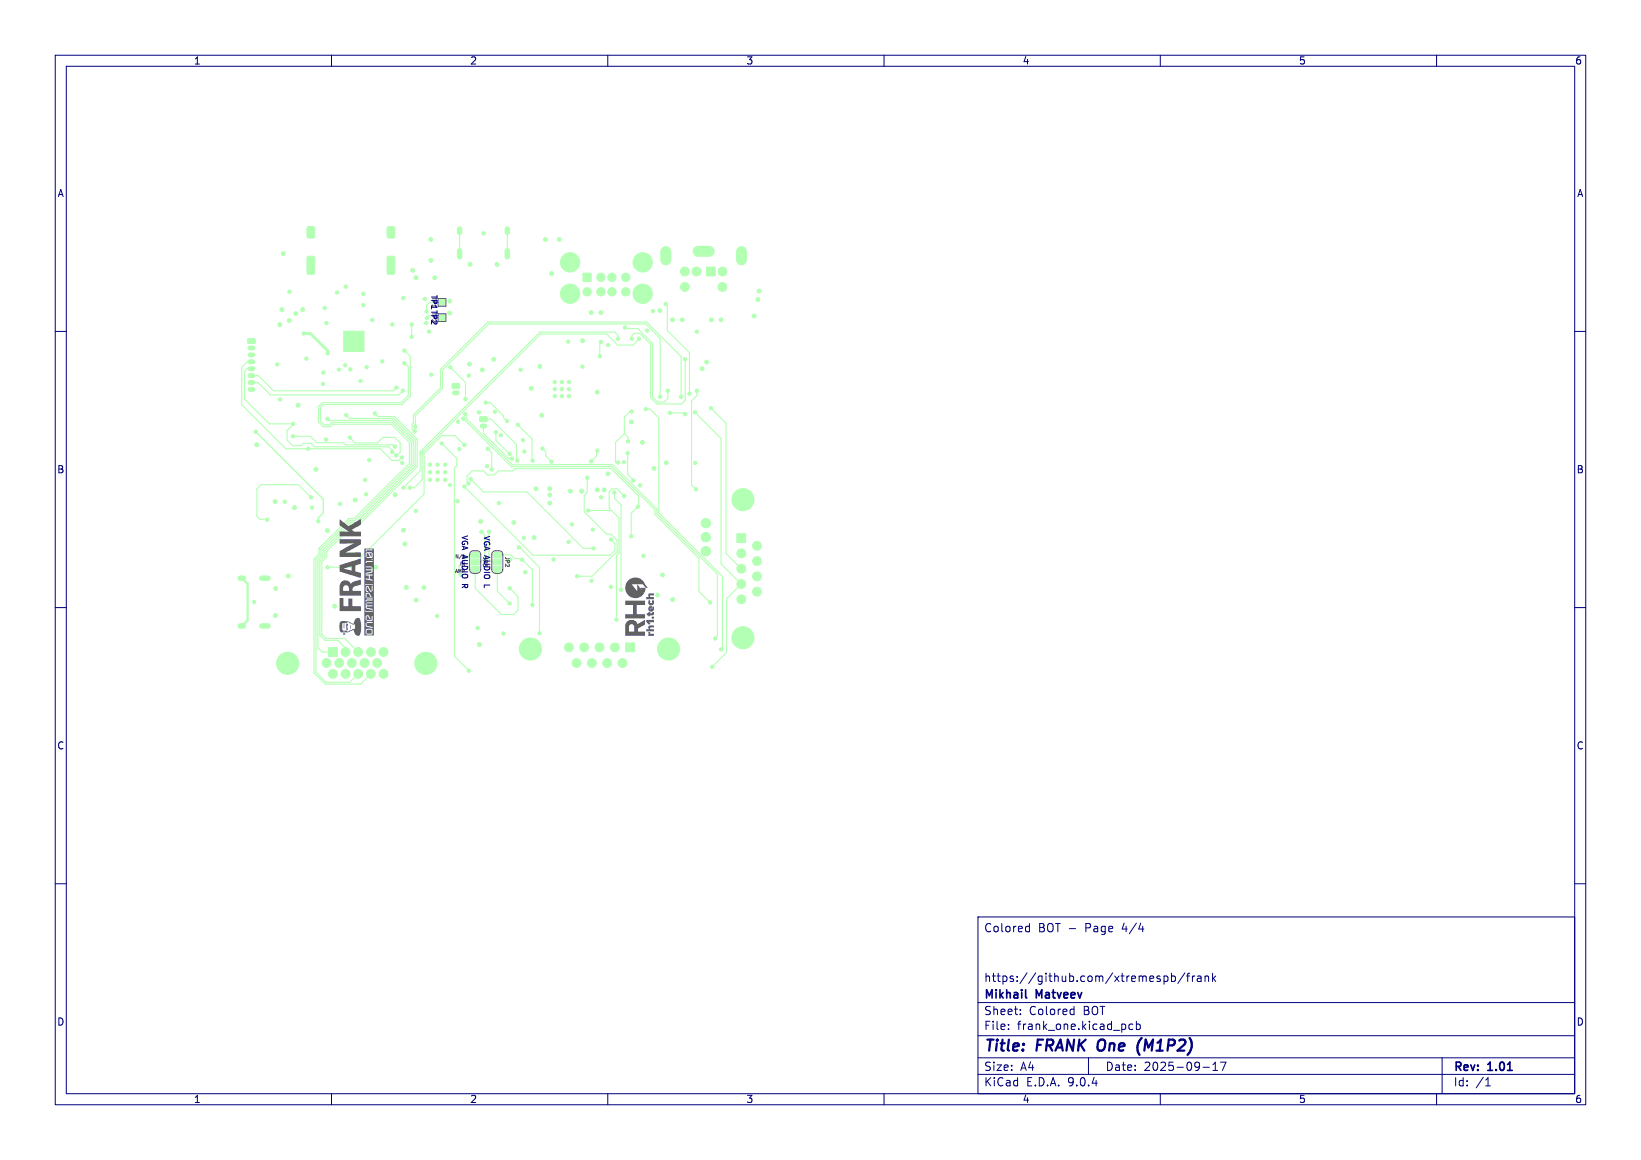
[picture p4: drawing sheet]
<svg xmlns="http://www.w3.org/2000/svg" width="297mm" height="210mm" viewBox="0 0 297 210" stroke-linecap="round" stroke-linejoin="round" font-family="sans-serif">
<g fill="#b3ffb3" stroke="#b3ffb3" stroke-width=".18">
<path d="M105.5 49.5h1.5v1.5h-1.5z"/>
<path d="M62.2 60h3.7v3.6h-3.7z"/>
<path d="M86.9 75.5l1.2-.1 .1 .3v.5l-.2 .1h-1.1l-.1-.2z"/>
<path d="M133.4 96.6h1.6v1.6h-1.6z"/>
<path d="M113.2 116.4h1.6v1.6h-1.6z"/>
<path d="M44.9 61.4l1.2-.1 .1 .2v.6l-.2 .1h-1.1l-.1-.2z"/>
<path d="M127.9 48.4h1.6v1.6h-1.6z"/>
<path d="M59.5 117.2h1.6v1.6h-1.6z"/>
<path d="M55.7 46.4h1l.2 .2 .1 2.7-.3 .4h-.9l-.2-.3v-2.7z"/>
<path d="M55.7 41.1l.9-.1 .3 .2 .1 1.6-.2 .3h-.9l-.3-.1v-1.6z"/>
<path d="M70.2 41.1l.9-.1 .3 .2 .1 1.6-.2 .3h-.9l-.3-.1v-1.6z"/>
<path d="M70.2 46.4h1l.2 .2 .1 2.7-.3 .4h-.9l-.2-.3v-2.7z"/>
<path d="M81.9 69.5l1.2-.1 .1 .3v.5l-.2 .1h-1.1l-.1-.2z"/>
<path d="M79.5 54.3h1v1h-1z"/>
<path d="M89.4 100.1l.4-.1 .8 .1 .1 .3 .1 .6h-1.5v-.6z"/>
<path d="M89.3 101.3h1.5v1h-1.5z"/>
<path d="M89.3 102.5h1.5l-.1 .7-.4 .3h-.7l-.3-.3z"/>
<path d="M79.5 57h1v1h-1z"/>
<path d="M85.4 100.1l.3-.1 .9 .1 .1 .3 .1 .6h-1.5z"/>
<path d="M85.3 101.3h1.5v1h-1.5z"/>
<path d="M85.3 102.5h1.5l-.1 .7-.4 .3h-.7l-.3-.3z"/>
<circle cx="100.4" cy="69.2" r=".3"/>
<circle cx="101.7" cy="69.2" r=".3"/>
<circle cx="103" cy="69.2" r=".3"/>
<circle cx="100.4" cy="70.4" r=".3"/>
<circle cx="101.7" cy="70.4" r=".3"/>
<circle cx="103" cy="70.4" r=".3"/>
<circle cx="100.4" cy="71.7" r=".3"/>
<circle cx="101.7" cy="71.7" r=".3"/>
<circle cx="103" cy="71.7" r=".3"/>
<circle cx="108.8" cy="50.2" r=".75"/>
<circle cx="110.8" cy="50.2" r=".75"/>
<circle cx="113.3" cy="50.2" r=".75"/>
<circle cx="106.3" cy="52.8" r=".75"/>
<circle cx="108.8" cy="52.8" r=".75"/>
<circle cx="110.8" cy="52.8" r=".75"/>
<circle cx="113.3" cy="52.8" r=".75"/>
<circle cx="103.2" cy="47.5" r="1.75"/>
<circle cx="116.3" cy="47.5" r="1.75"/>
<circle cx="103.2" cy="53.2" r="1.75"/>
<circle cx="116.3" cy="53.2" r="1.75"/>
<circle cx="62.5" cy="63.4" r=".25"/>
<circle cx="62.5" cy="62.3" r=".25"/>
<circle cx="62.5" cy="61.3" r=".25"/>
<circle cx="62.5" cy="60.2" r=".25"/>
<circle cx="63.5" cy="63.4" r=".25"/>
<circle cx="63.5" cy="62.3" r=".25"/>
<circle cx="63.5" cy="61.3" r=".25"/>
<circle cx="63.5" cy="60.2" r=".25"/>
<circle cx="64.6" cy="63.4" r=".25"/>
<circle cx="64.6" cy="62.3" r=".25"/>
<circle cx="64.6" cy="61.3" r=".25"/>
<circle cx="64.6" cy="60.2" r=".25"/>
<circle cx="65.6" cy="63.4" r=".25"/>
<circle cx="65.6" cy="62.3" r=".25"/>
<circle cx="65.6" cy="61.3" r=".25"/>
<circle cx="65.6" cy="60.2" r=".25"/>
<circle cx="134.2" cy="100.2" r=".8"/>
<circle cx="134.2" cy="103" r=".8"/>
<circle cx="134.2" cy="105.7" r=".8"/>
<circle cx="134.2" cy="108.5" r=".8"/>
<circle cx="137" cy="98.8" r=".8"/>
<circle cx="137" cy="101.6" r=".8"/>
<circle cx="134.5" cy="90.5" r="2"/>
<circle cx="137" cy="104.3" r=".8"/>
<circle cx="134.5" cy="115.5" r="2"/>
<circle cx="137" cy="107.1" r=".8"/>
<circle cx="77.8" cy="86.9" r=".3"/>
<circle cx="77.8" cy="85.5" r=".3"/>
<circle cx="77.8" cy="84.1" r=".3"/>
<circle cx="79.2" cy="86.9" r=".3"/>
<circle cx="79.2" cy="85.5" r=".3"/>
<circle cx="79.2" cy="84.1" r=".3"/>
<circle cx="80.6" cy="86.9" r=".3"/>
<circle cx="80.6" cy="85.5" r=".3"/>
<circle cx="80.6" cy="84.1" r=".3"/>
<circle cx="127.8" cy="94.7" r=".85"/>
<circle cx="127.8" cy="97.2" r=".85"/>
<circle cx="127.8" cy="99.8" r=".85"/>
<circle cx="111.3" cy="117.2" r=".8"/>
<circle cx="108.5" cy="117.2" r=".8"/>
<circle cx="105.7" cy="117.2" r=".8"/>
<circle cx="103" cy="117.2" r=".8"/>
<circle cx="112.7" cy="120" r=".8"/>
<circle cx="109.9" cy="120" r=".8"/>
<circle cx="121" cy="117.5" r="2"/>
<circle cx="107.1" cy="120" r=".8"/>
<circle cx="96" cy="117.5" r="2"/>
<circle cx="104.3" cy="120" r=".8"/>
<circle cx="126.1" cy="49.1" r=".8"/>
<circle cx="130.8" cy="49.1" r=".8"/>
<circle cx="124" cy="49.1" r=".8"/>
<circle cx="130.8" cy="51.9" r=".8"/>
<circle cx="124" cy="51.9" r=".8"/>
<circle cx="77.1" cy="120.1" r="2"/>
<circle cx="52.1" cy="120.1" r="2"/>
<circle cx="62.5" cy="118" r=".8"/>
<circle cx="64.8" cy="118" r=".8"/>
<circle cx="67.1" cy="118" r=".8"/>
<circle cx="69.4" cy="118" r=".8"/>
<circle cx="59.1" cy="120" r=".8"/>
<circle cx="61.4" cy="120" r=".8"/>
<circle cx="63.7" cy="120" r=".8"/>
<circle cx="66" cy="120" r=".8"/>
<circle cx="68.3" cy="120" r=".8"/>
<circle cx="60.3" cy="122" r=".8"/>
<circle cx="62.5" cy="122" r=".8"/>
<circle cx="64.8" cy="122" r=".8"/>
<circle cx="67.1" cy="122" r=".8"/>
<circle cx="69.4" cy="122" r=".8"/>
<circle cx="115.8" cy="87.9" r=".3"/>
<circle cx="61" cy="53" r=".3"/>
<circle cx="82.8" cy="90.7" r=".3"/>
<circle cx="65.7" cy="53.2" r=".3"/>
<circle cx="78.1" cy="67.8" r=".3"/>
<circle cx="90.6" cy="78.8" r=".3"/>
<circle cx="87.5" cy="42.2" r=".3"/>
<circle cx="110.6" cy="106.3" r=".3"/>
<circle cx="66.8" cy="83.3" r=".3"/>
<circle cx="88.2" cy="84.4" r=".3"/>
<circle cx="107.3" cy="95.9" r=".3"/>
<circle cx="125.8" cy="83.8" r=".3"/>
<circle cx="94.9" cy="81.7" r=".3"/>
<circle cx="94.2" cy="66.9" r=".3"/>
<circle cx="110.1" cy="62.5" r=".3"/>
<circle cx="56.5" cy="91.9" r=".3"/>
<circle cx="89.6" cy="74.6" r=".3"/>
<circle cx="77.1" cy="58.5" r=".3"/>
<circle cx="50.2" cy="66" r=".3"/>
<circle cx="46" cy="109" r=".3"/>
<circle cx="105.4" cy="66.4" r=".3"/>
<circle cx="116.5" cy="100.6" r=".3"/>
<circle cx="71" cy="58.7" r=".3"/>
<circle cx="95.1" cy="103.6" r=".3"/>
<circle cx="82.9" cy="76.3" r=".3"/>
<circle cx="112.9" cy="83.7" r=".3"/>
<circle cx="117.1" cy="59.9" r=".3"/>
<circle cx="73" cy="54" r=".3"/>
<circle cx="107" cy="105.1" r=".3"/>
<circle cx="86.7" cy="74.7" r=".3"/>
<circle cx="118.2" cy="56.3" r=".3"/>
<circle cx="126.1" cy="60" r=".3"/>
<circle cx="66.1" cy="86.9" r=".3"/>
<circle cx="94.6" cy="79.7" r=".3"/>
<circle cx="79.1" cy="111.5" r=".3"/>
<circle cx="77.6" cy="60" r=".3"/>
<circle cx="102.9" cy="98.1" r=".3"/>
<circle cx="66.3" cy="89.5" r=".3"/>
<circle cx="61.5" cy="91.2" r=".3"/>
<circle cx="84.8" cy="68" r=".3"/>
<circle cx="50.7" cy="72.3" r=".3"/>
<circle cx="76.9" cy="54.1" r=".3"/>
<circle cx="108.8" cy="90" r=".3"/>
<circle cx="92.4" cy="101.3" r=".3"/>
<circle cx="91.1" cy="114.7" r=".3"/>
<circle cx="59" cy="79.6" r=".3"/>
<circle cx="100.2" cy="101.3" r=".3"/>
<circle cx="51.5" cy="90.8" r=".3"/>
<circle cx="90.3" cy="91.1" r=".3"/>
<circle cx="86.4" cy="113.7" r=".3"/>
<circle cx="55.5" cy="64.9" r=".3"/>
<circle cx="103.5" cy="95" r=".3"/>
<circle cx="94.8" cy="97.4" r=".3"/>
<circle cx="102.8" cy="61.9" r=".3"/>
<circle cx="78" cy="47.1" r=".35"/>
<circle cx="89.4" cy="65" r=".35"/>
<circle cx="120.6" cy="83.8" r=".35"/>
<circle cx="108.7" cy="56.6" r=".35"/>
<circle cx="73.3" cy="98.5" r=".35"/>
<circle cx="59.2" cy="96.1" r=".35"/>
<circle cx="83.1" cy="81.3" r=".3"/>
<circle cx="49.8" cy="90.8" r=".35"/>
<circle cx="72.8" cy="83.8" r=".3"/>
<circle cx="93" cy="94.6" r=".35"/>
<circle cx="68" cy="102.7" r=".35"/>
<circle cx="71.5" cy="89.6" r=".35"/>
<circle cx="87" cy="94.4" r=".35"/>
<circle cx="107" cy="56.6" r=".35"/>
<circle cx="98.1" cy="75.2" r=".35"/>
<circle cx="78" cy="43.3" r=".35"/>
<circle cx="75.3" cy="92.5" r=".3"/>
<circle cx="73" cy="96" r=".35"/>
<circle cx="57.2" cy="85" r=".35"/>
<circle cx="97.7" cy="66.3" r=".35"/>
<circle cx="118.4" cy="84.8" r=".35"/>
<circle cx="96.7" cy="97.3" r=".35"/>
<circle cx="46.5" cy="80.5" r=".35"/>
<circle cx="96.1" cy="70.3" r=".35"/>
<circle cx="78.7" cy="50.3" r=".35"/>
<circle cx="108.1" cy="71" r=".35"/>
<circle cx="87.3" cy="67" r=".35"/>
<circle cx="64.3" cy="90.5" r=".35"/>
<circle cx="81.5" cy="87.8" r=".3"/>
<circle cx="105.4" cy="61.7" r=".35"/>
<circle cx="116.3" cy="80.1" r=".35"/>
<circle cx="53.3" cy="91.9" r=".35"/>
<circle cx="99.5" cy="88.5" r=".35"/>
<circle cx="54.8" cy="56" r=".35"/>
<circle cx="75.3" cy="108.6" r=".35"/>
<circle cx="81.4" cy="54.5" r=".35"/>
<circle cx="60.6" cy="109.8" r=".35"/>
<circle cx="98.7" cy="43.4" r=".35"/>
<circle cx="121.7" cy="57.9" r=".35"/>
<circle cx="76.7" cy="106.4" r=".35"/>
<circle cx="75.3" cy="50.3" r=".35"/>
<circle cx="50.6" cy="58.8" r=".35"/>
<circle cx="73.5" cy="106.4" r=".35"/>
<circle cx="108.1" cy="88.7" r=".35"/>
<circle cx="99.5" cy="91.1" r=".35"/>
<circle cx="53.5" cy="56.8" r=".35"/>
<circle cx="130.5" cy="57.9" r=".35"/>
<circle cx="137.2" cy="54.2" r=".35"/>
<circle cx="119" cy="107.7" r=".35"/>
<circle cx="119.9" cy="104.1" r=".35"/>
<circle cx="97" cy="88.5" r=".35"/>
<circle cx="99.5" cy="89.6" r=".35"/>
<circle cx="51" cy="56.1" r=".35"/>
<circle cx="52.4" cy="58" r=".35"/>
<circle cx="85" cy="65.9" r=".35"/>
<circle cx="99.8" cy="49.5" r=".35"/>
<circle cx="119.4" cy="56.2" r=".35"/>
<circle cx="128.7" cy="57.9" r=".35"/>
<circle cx="74.7" cy="49" r=".35"/>
<circle cx="101.2" cy="43.3" r=".35"/>
<circle cx="110" cy="85.8" r=".35"/>
<circle cx="105.3" cy="88.9" r=".35"/>
<circle cx="81.4" cy="56.7" r=".35"/>
<circle cx="86.8" cy="116.7" r=".35"/>
<circle cx="51.3" cy="45.9" r=".35"/>
<circle cx="136.5" cy="57.2" r=".35"/>
<circle cx="49.9" cy="106.5" r=".35"/>
<circle cx="123.5" cy="57.9" r=".35"/>
<circle cx="49.8" cy="111.4" r=".35"/>
<circle cx="127.1" cy="66.7" r=".35"/>
<circle cx="121.7" cy="108.5" r=".35"/>
<circle cx="114.3" cy="76.4" r=".35"/>
<circle cx="103.2" cy="88.9" r=".35"/>
<circle cx="127.9" cy="65.5" r=".35"/>
<circle cx="52.2" cy="104.3" r=".35"/>
<circle cx="109.3" cy="88.7" r=".35"/>
<circle cx="53.9" cy="73.4" r=".35"/>
<circle cx="61.3" cy="66.9" r=".3"/>
<circle cx="58.8" cy="55.8" r=".3"/>
<circle cx="58.5" cy="67.5" r=".3"/>
<circle cx="66.4" cy="66.5" r=".3"/>
<circle cx="63.4" cy="66.9" r=".3"/>
<circle cx="59.3" cy="64" r=".3"/>
<circle cx="62.5" cy="66.1" r=".3"/>
<circle cx="65.3" cy="69" r=".3"/>
<circle cx="55" cy="60.4" r=".3"/>
<circle cx="62.6" cy="51.9" r=".3"/>
<circle cx="52.4" cy="52.8" r=".3"/>
<circle cx="65.8" cy="55.3" r=".3"/>
<circle cx="67.4" cy="57.9" r=".3"/>
<circle cx="58.5" cy="69.5" r=".3"/>
<circle cx="59.1" cy="58.5" r=".3"/>
<circle cx="69.2" cy="65.4" r=".3"/>
<circle cx="62.7" cy="75.2" r=".3"/>
<circle cx="111.6" cy="112.2" r=".3"/>
<circle cx="114.6" cy="87" r=".3"/>
<circle cx="113" cy="89.8" r=".3"/>
<circle cx="106.4" cy="92.4" r=".3"/>
<circle cx="113.6" cy="82" r=".3"/>
<circle cx="94.5" cy="101.3" r=".3"/>
<circle cx="96.4" cy="109.5" r=".3"/>
<circle cx="88.5" cy="96.3" r=".3"/>
<circle cx="91.8" cy="76.2" r=".3"/>
<circle cx="87.9" cy="72.9" r=".3"/>
<circle cx="92.2" cy="82.2" r=".3"/>
<circle cx="89.8" cy="78.3" r=".3"/>
<circle cx="89" cy="85" r=".3"/>
<circle cx="87.1" cy="96.3" r=".3"/>
<circle cx="84.3" cy="72.3" r=".3"/>
<circle cx="88.3" cy="81.3" r=".3"/>
<circle cx="81.5" cy="66.5" r=".3"/>
<circle cx="74.5" cy="61" r=".3"/>
<circle cx="74.5" cy="58.7" r=".3"/>
<circle cx="67.8" cy="74.8" r=".3"/>
<circle cx="59.3" cy="75.8" r=".3"/>
<circle cx="128.5" cy="109.1" r=".3"/>
<circle cx="83.8" cy="75.8" r=".3"/>
<circle cx="84.2" cy="75" r=".3"/>
<circle cx="129.4" cy="115.6" r=".3"/>
<circle cx="99.8" cy="83.6" r=".3"/>
<circle cx="98.2" cy="81.2" r=".3"/>
<circle cx="96.4" cy="83.4" r=".3"/>
<circle cx="93.7" cy="76.9" r=".3"/>
<circle cx="92.7" cy="83" r=".3"/>
<circle cx="93.6" cy="83.4" r=".3"/>
<circle cx="124" cy="65" r=".3"/>
<circle cx="114.3" cy="61.3" r=".3"/>
<circle cx="113.1" cy="59.3" r=".3"/>
<circle cx="120.9" cy="70.7" r=".3"/>
<circle cx="120.5" cy="55" r=".3"/>
<circle cx="124.8" cy="71.3" r=".3"/>
<circle cx="125.8" cy="74.6" r=".3"/>
<circle cx="128.9" cy="120.7" r=".3"/>
<circle cx="128.7" cy="73.9" r=".3"/>
<circle cx="57.6" cy="94.4" r=".3"/>
<circle cx="46.3" cy="78.1" r=".3"/>
<circle cx="77.2" cy="56.4" r=".3"/>
<circle cx="77.3" cy="57.6" r=".3"/>
<circle cx="114.3" cy="74.5" r=".3"/>
<circle cx="111.9" cy="83.7" r=".3"/>
<circle cx="113.7" cy="79.9" r=".3"/>
<circle cx="93.9" cy="99.1" r=".3"/>
<circle cx="97.6" cy="114.7" r=".3"/>
<circle cx="48.4" cy="94.1" r=".3"/>
<circle cx="56.3" cy="90" r=".3"/>
<circle cx="90" cy="47.9" r=".35"/>
<circle cx="137.4" cy="52.7" r=".35"/>
<circle cx="85.1" cy="47.8" r=".35"/>
<circle cx="72.9" cy="70.7" r=".3"/>
<circle cx="71" cy="81.8" r=".3"/>
<circle cx="53" cy="76.7" r=".3"/>
<circle cx="71.7" cy="70.2" r=".3"/>
<circle cx="55.8" cy="81.2" r=".3"/>
<circle cx="72.7" cy="82.8" r=".3"/>
<circle cx="63.3" cy="79.2" r=".3"/>
<circle cx="71.7" cy="82.5" r=".3"/>
<circle cx="106.3" cy="86.5" r=".3"/>
<circle cx="108.1" cy="81.6" r=".3"/>
<circle cx="104.5" cy="104.3" r=".3"/>
<circle cx="107" cy="83.5" r=".3"/>
<circle cx="59.3" cy="102.7" r=".3"/>
<circle cx="84" cy="80.5" r=".3"/>
<circle cx="124" cy="75" r=".3"/>
<circle cx="121.3" cy="74.7" r=".3"/>
<circle cx="71.5" cy="80.8" r=".3"/>
<circle cx="53" cy="79" r=".3"/>
<circle cx="110.6" cy="97.7" r=".3"/>
<circle cx="84.1" cy="88.1" r=".3"/>
<circle cx="115.4" cy="91.7" r=".3"/>
<circle cx="84.8" cy="87.5" r=".3"/>
<circle cx="114.2" cy="97.1" r=".3"/>
<circle cx="107.4" cy="99.3" r=".3"/>
<circle cx="85.2" cy="86.8" r=".3"/>
<circle cx="108.6" cy="64.5" r=".3"/>
<circle cx="108.8" cy="61.9" r=".3"/>
<circle cx="84.8" cy="121.4" r=".3"/>
<circle cx="80" cy="80.3" r=".3"/>
<circle cx="130.5" cy="117.6" r=".3"/>
<circle cx="116.9" cy="74.1" r=".3"/>
<circle cx="74.2" cy="88.3" r=".3"/>
<circle cx="115.6" cy="61.3" r=".3"/>
<circle cx="119.5" cy="71.8" r=".3"/>
<circle cx="75.2" cy="77.3" r=".3"/>
<circle cx="111.8" cy="61.3" r=".3"/>
<circle cx="73" cy="88.3" r=".3"/>
<circle cx="123.3" cy="71.8" r=".3"/>
<circle cx="75.1" cy="78.1" r=".3"/>
<circle cx="73.2" cy="65.7" r=".3"/>
<circle cx="73.2" cy="63.5" r=".3"/>
<circle cx="126.1" cy="70.7" r=".3"/>
<circle cx="126" cy="88.6" r=".3"/>
<circle cx="92.3" cy="109.2" r=".3"/>
<circle cx="112.4" cy="106.8" r=".3"/>
<circle cx="111.2" cy="89.2" r=".3"/>
<circle cx="92.3" cy="106.5" r=".3"/>
</g>
<path d="M83.2 41.5v.6M83.2 45.4v1.1M91.8 41.5v.6M91.8 45.4v1.1M43.5 113.3h.6M43.5 104.7h.6M47.4 113.3h1.1M47.4 104.7h1.1" fill="none" stroke="#b3ffb3" stroke-width="1"/>
<path d="M45.3 63h.5M45.3 64.3h.5M45.3 65.5h.5M45.3 66.8h.5M45.3 68h.5M45.3 69.3h.5M45.3 70.5h.5M82.3 71.1h.5M87.3 77.1h.5" fill="none" stroke="#b3ffb3" stroke-width=".9"/>
<path d="M120.5 45.6v1.5M126.4 45.5h2M134.2 45.6v1.5" fill="none" stroke="#b3ffb3" stroke-width="2"/>
<g fill="none" stroke="#b3ffb3" stroke-width=".2">
<path d="M74.5 58.7v2.3M80 57.5l-.4-.4h-1.9l-.4 .5M80 54.8h-2.3l-.5 .5v1.1M83.2 41.8v4.1M91.8 41.8v4.1M113.1 59.3l.2 .2h2.1l2.7 2.6v9.7l.9 1h1.2l.7-.7v-1.4M120.5 55l.3 .3v4.6l4 4v7.4M45.5 69.3h1.2l2.2 2.2h23.2l.8-.8M45.5 66.8h-.7l-.5 .5v5l4.4 4.4h4.4M45.5 68h1.3l2.7 2.8h21.7l.5-.6M45.5 65.5h-.8l-.9 1v6.8l7.9 7.9h17.1l2.1 2.2h1.2l.6-.6M53 79h3.2l1.2 1.2h4.7l.4 .3h8.7l.3 .3"/>
<path d="M53 76.7v.2l-1 1.1v1.7l1 1h1.5l.4-.4h1.4l.6 .6h13.5l.6 .6v.3M53.1 76.7l.1 .1M59.3 75.8l.2 .3h11.6l3.7 3.7v4.4l-10.4 10.4h-1l-5 5v1l-.9 .9v15.8l.8 .7h2M62.7 75.2h.1M62.7 75.2l.6 .6h8l3.9 3.8v4.8l-10.6 10.5M63.3 79.2l1 1h4l1-1h2.1l1 1v1.7l-.6 .6h-.1M67.8 74.8l.6 .6h3l4.1 4.1v5l-10.8 10.8M73.2 63.5l1.1 1v7.3l-1.5 1.5h-14.3l-.5 .5v2.5l.7 .6h.9l.5-.4h10.9l3.4 3.4v4.1l-10.1 10.2h-1l-5.2 5.2v1l-.9 .9v20.4l1.8 1.8h4.3l1.5-1.5M73.2 65.8l.7 .6v5.2l-1.3 1.3h-14.2l-.7 .7v2.8l.8 .9h1.2l.5-.5h10.6l3.3 3.3v3.8l-10 10h-1l-5.4 5.4M80 70.5h.1M81.5 66.5l2.8 2.8v3M83.8 75.8l8.8 8.7 18.1-.1 7.8 7.9v.8l8 8v6l2 2"/>
<path d="M84.2 75l.3 .3v.6l8.2 8.3 18.1-.1 8.1 8v.9l10.9 10.9v11.3l-.4 .4M87.5 75.9h1.4l4.6 4.6v2.7l.1 .2M87.5 77.1v1.4l4.6 4.5h.6M87.9 72.9h.8l2.4 2.4v.3l.7 .6M89.8 78.3v1.4l2.4 2.5M93.7 76.9l2.6 2.6v3.8l.1 .1M108.8 61.9l-.2 .2v2.4M111.9 61.3v-.6l-.6-.6h-13.6l-21.6 21.7M111.9 61.3h-.1M113 78.5l-1.6 1.6v3.6h.5M113 78.5l.7 .6v.8M114.3 74.5h-.3l-1 1v3"/>
<path d="M114.3 61.3v-.5l.5-.4h1l2 1.9v9.7l1.1 1.1h4.5l.6-.6v-7.5M115.6 61.3l-1 1.2h-2.8l-2-2h-12l-21.4 21.4M116.9 74.1h.7l1.6 1.6v17.1l11.6 11.5v13l-.3 .3M119.5 71.8v-10.5l-2.6-2.6h-28.5l-8.3 8.3v3.3l-4.9 5v2M121.3 74.8h2.5l.2 .2M123.3 71.8v-7.2l-6.3-6.3h-28.7l-8.6 8.6v3.3l-4.9 4.9v1.4l-.2 .3v.8l.5 .5M125.8 74.6l4.7 4.8v22.7l3.7 3.6-2.7 2.7v9.7l-2.6 2.6M126.1 70.8h.1M126.1 70.8v.8l-.9 1v15.2l.8 .8M128.7 73.9l2.7 2.7v23.6l2.8 2.8M55.8 81.2h.1M56.3 90l-2.3-2.2h-6.7l-.8 .7v5l.5 .5 1.4 .1"/>
<path d="M57.7 99.3h.1M57.7 99.3v1l-.9 .9v20.6l2.1 2.1h6.4l1.8-1.9M62.9 94.1h.1M63.4 93.9h.1M64.6 94.9h.1M64.6 94.9h-1l-4.8 4.8v1l-.9 .9v13.4l1 .9h2.2l1.4 1.4v.7M64.7 95.3h.1M64.7 95.3h-1l-4.5 4.6v1l-.9 .9-.1 13 .8 .8h3.4l2.4 2.4M64.9 95.1h.1M73 88.3h.1M74.7 85.3h.1M76.1 82.4h.1"/>
<path d="M76.1 82.1h.1M76.1 81.8v3.4l-3.1 3.1M76.1 81.8h.1M76.3 81.6h.1M76.4 82.2h.1M76.4 81.4h.1M76.4 81.9v5l-1.4 1.4h-.8M76.4 81.9h.1M76.6 81.7h.1M76.8 81.6h.1M80 80.3l2.7 2.7v1.3l-.5 .4v34.1l2.6 2.6M84 80.5l-1.6-1.6h-2.5l-3.1 3.2v7.3l-13.3 13.3h-4.2"/>
<path d="M84.1 88.1l12.4 12.4h13.9l.9-.9v-1.2l-.7-.7v-.2M84.8 87.5l-.3-.2v-1.1l1-.9h2l.8 .7h1.1l.8-.7h2.6l.4-.4 17.3-.1 5.1 5.1v1.7l-1.4 1.3v4.2M85.2 86.8l2.3 2.3h7.8l10.2 10.2h1.9M87.1 96.3l.6 .6v4.1M88.3 81.3l.7 .7v3M88.5 96.3v4.9l.6 .6h.9M93.9 99.1l3.7 3.6v12M94.6 99.7h.1M96.4 83.4h.1M98.2 81.2l.6 .6v.8l1 1M99.8 83.6h.1M106.3 86.5v2.7l-.6 .5v2.9l4.1 4.1h.8l1.1 1.1v2l-4.5 4.5h-2.7"/>
<path d="M106.4 92.4h4.3M107.4 99.3h.1M108.1 81.6l-.1 .1v.8l-1 1M110.6 97.5h.1M111.2 89.2v1l1.2 1.2v15.4M113 89.8l-1.3-1.3h-.9l-.5 .5v3l1.7 1.8v6.3l-.4 .5v11.6M113.6 82h.1M113.6 82v3.8l1 1.1v.1M58.2 113.2l.1 .1M86 101.8h1M86 100.5h-.9l-2 1.9M86 103.1v3.4l4.8 4.8h2.2l.8-.8v-2.5l-1.5-1.5"/>
<path d="M90 100.5h2.5l.6 .6h1.2l2.1 2v6.4M90 103.1v3.9l2.3 2.3M84.8 121.4h.1"/>
</g>
<path d="M55 60.4h1.2l3.1 3.1v.5" fill="none" stroke="#b3ffb3" stroke-width=".5"/>
<path d="M46.3 78.1h.1M46.3 78.1l12.2 12.3v2.5l-.9 .9v.6" fill="none" stroke="#b3ffb3" stroke-width=".25"/>
<path d="M43.8 104.7l1 1v6.6l-1 1" fill="none" stroke="#b3ffb3" stroke-width=".4"/>
<g fill="#626262">
<path d="M66.8 100.2h.4v.7z"/>
<path d="M65.9 99.3h1.8v.3h-.3v-.2h-1l-.2 .3v.1h.2v-.2h1.3v.7h-.3l-.2-.3h-.8l-.2 .3v.6h.2v-.7h.2l.4 .7h-.6v.1h.9l.1-.7h.3v1.1h-.3v-.2h-.2v.2h.5v.3h-.3v-.1h-1l-.2 .2v.2h.2v-.2l1.3-.1v1.3h-.3v-.3h-.1v-.2h-1.1v.2h1.1l-.1 .4h-1v.2h1.1l-.1 .2-1 .2v.2l1.1-.2 .1-.7h.3v1.2h-.3v-.2h-1.2v.2h.5v.6l-.5-.1v.2l1.2 .2v-.1l-.5-.2v-.6h.8v1.8l-.4-.3h-1l-.2 .3 .2-.1 1.4 .1v1h-.3v-.9h-.1v.9l-.2-.1-.4-.8h-.4l-.1 .3v.6l.1 .1 .3 .1 .1-.2-.3-.1v-.6h.2l.4 .8 .3 .1v-.2h.4v1.1h-.4l-.6-.8h-.4l-.1 .3v.6h.2v-.7h.4l.2 .6h.7v.3h-.3v-.2h-1v.2h1.3v.3h-.3v-.2h-1l-.2 .3v.1h.2v-.2h1.3v.5h-.3v-.1h-1v.1h1.3v.4h-1.3v-.4h-.2v.9l.2 .1 1 .2v-.2l-1-.2v-.2h1v-.2h.3v.9l-.4 .2h-1l-.2-.2 .2 .3h1l.4-.3v1.7h-.3v-.7h-.1v.6h-.2l-.4-.7h-.4l-.1 .2v.7h.2v-.7h.2l.3 .5h.4l-.1 .2h-.8v.2l.8-.1 .2-.2h.3v.6h-.3v-.2h-1v.2h1.3v.7l-1.3-.2v-.5h-.2v.5l.1 .2 1.1 .2v-.2h.3v.6h-.3l-.2-.3h-.9l-.1 .3v.6h.2v-.7h.8v.7h-.8v.2h.9l.1-.2v-.6h.3v1h-1.8z"/>
<path d="M113.5 112.5l.5-.2h.7a1 1 0 0 1 .7 .7l1.3-.8v.9l-.8 .4h-1.1l-.2-.4h-.6l-.2 .3v.9h1v-.8h1.1l-.4 .3v.5h1.2v.8h-3.5v-1.9z"/>
<path d="M115.3 105.8l.5 .6h-.5z"/>
<path d="M113.2 108.7h3.5v.8h-1.5v1.7h1.5v.8h-3.5v-.8h1.4v-1.7h-1.4z"/>
<path d="M113.7 105.1a1.87 1.87 0 0 1 3.1 .8l.4 .5h-.4l-.5-.6h-2l1 1.3v-.7l.9 1.2-.9-1.2h.5l.8 1-.7 .7-.9 .2a1.87 1.87 0 0 1-1.7-1.2 1.87 1.87 0 0 1 .4-2z"/>
<path d="M115.8 106.4h1l-.2 1z"/>
<path d="M117.3 114.4h.4v.3h.7v.4h-1.1v-.4h.2z"/>
<path d="M117.4 113.3l1-.1v.4h-.7v.2v.1h.7v.4h-1.4v-.4h.5l-.2-.2z"/>
<path d="M117 112.2h1.4v.4h-.9l.2 .3-.2 .2-.5-.5z"/>
<path d="M117.1 111h.2v-.2h.4v.2h.3v-.1l.3-.1 .1 .3-.2 .3-.9 .2v-.2h-.2z"/>
<path d="M117.5 109.8l.5-.1v.7l.1-.2-.1-.3 .3-.2 .1 .7h-.7v-.4l-.1 .2 .1 .2h.7a.54 .54 0 0 1-.8 .3 .54 .54 0 0 1-.1-.9z"/>
<path d="M117.5 108.6l.2 .2a.2 .2 0 0 0 0 .4 .2 .2 0 0 0 .3 0 .2 .2 0 0 0 0-.4l.2-.2a.56 .56 0 0 1 .1 .8 .56 .56 0 0 1-.8 0 .56 .56 0 0 1 0-.8z"/>
<path d="M117.4 107.5l1-.1v.4h-.7v.1v.2h.7v.4h-1.4v-.4h.5l-.2-.2z"/>
<path d="M62.2 114.4h.2z"/>
<path d="M62.2 114.5h.2z"/>
<path d="M62.1 114.7l.3-.1 .1 .3h-.4z"/>
<path d="M61.5 108.3h.7v1.4h.9v-1.4h.7v1.4h1.5v.9h-3.8z"/>
<path d="M63.4 113.2v.6z"/>
<path d="M62.7 112.9a.32 .32 0 0 1 .3 .3 .32 .32 0 0 1-.2 .3l.2 .3-.2-.1v.3l.1-.2 .1 .1-.3 .2z"/>
<path d="M61.5 97.6h3.8v.9l-2.8 1.5h2.8v.8h-3.8v-1l2.6-1.4h-2.6z"/>
<path d="M61.5 94l1 .8a.57 .57 0 0 0 .7 .4l2.1-1.2v1l-1.6 .9 .4 .3h1.2v.9h-3.8v-.9h1.7l-1.7-1.1z"/>
<path d="M61.5 102.3l3.8-1.2v1l-1 .3v.5h-.6l-.1-.4-1.4 .4 1.4 .4 .1-.4h.6v.6l1 .2v.9l-3.8-1.1z"/>
<path d="M61.8 105.3a1.08 1.08 0 0 1 1.7 .4 2.92 2.92 0 0 1 1.8-.7v.8l-.4 .2a.92 .92 0 0 0-1.1 1h-.6a.73 .73 0 0 0-.8-1 .71 .71 0 0 0-.2 1h3.1v.8h-3.8a3.9 3.9 0 0 1 .3-2.5z"/>
<path d="M61.6 112.6l.2-.1a2.35 2.35 0 0 1 2.1 .5l.1-.2a.97 .97 0 0 1 1-.9l.3 .8 .1 .9h-1.1a.33 .33 0 0 0-.3-.5h-.1l-1-.5v.2h-.6l.1 .8-.1 .2-.2-.2 .1-.8a.31 .31 0 0 0-.3 .5v.6a.3 .3 0 0 0 .2 .3 .3 .3 0 0 0 .3 0h.5v.2l.6-.3a.4 .4 0 0 1 .6-.2l.2-.3h1.1l-.1 .5a.76 .76 0 0 1-.6 1 1.5 1.5 0 0 1-.8-1.1l-.8 .4-.7 .1a.18 .18 0 0 0-.1-.2 .18 .18 0 0 0-.2 .2 .58 .58 0 0 1-.6-.2 .58 .58 0 0 1-.1-.6l.1-.8z"/>
<circle cx="118.2" cy="111.8" r=".22"/>
</g>
<path d="M79.3 54.1h1.4v1.4h-1.4M79.3 56.8h1.4v1.4h-1.4M85 100.4a.7 .7 0 0 1 .7-.7h.6a.7 .7 0 0 1 .7 .7M85 103.1a.7 .7 0 0 0 .7 .7h.6a.7 .7 0 0 0 .7-.7M85 100.4v2.8M87 100.4v2.8M89 100.4a.7 .7 0 0 1 .7-.7h.6a.7 .7 0 0 1 .7 .7M89 103.1a.7 .7 0 0 0 .7 .7h.6a.7 .7 0 0 0 .7-.7M89 100.4v2.8M91 100.4v2.8" fill="none" stroke="#626262" stroke-width=".18"/>
<g fill="none" stroke="#000080" stroke-width=".18">
<path d="M10 10h277v190h-277zM12 12h273v186h-273zM60 10v2M110 10v2M160 10v2M210 10v2M260 10v2M10 60h2M285 60h2M10 110h2M285 110h2M10 160h2"/>
<path d="M177 166h108v32h-108zM185.9 167.7l.4 .1M186.3 167.2v1.5M186.3 168.6l-.4 .1M206.1 168.2h.9M210.7 176.8l.4-.1 .3 .3v.4l-.2 .2h-.5M212 176.8l.5-.1 .2 .3v.4l-.1 .2h-.6M212 176.2v1.5M214.5 176.1l-1.3 2M214.7 176.7h.6M215.3 176.2l-.3 .2v1.3M215.8 176.7v1"/>
<path d="M216.2 176.7l-.2 .1-.2 .2M216.7 176.8h.6l.1 .9M217.4 177.1h-.5a.29 .29 0 0 0-.2 .3 .29 .29 0 0 0 .2 .3l.5-.1M218.1 176.8l.2-.1 .4 .1v.9M218.1 176.7v1M219.5 176.2v1.5M219.6 177.1l.4 .6M220 176.7l-.5 .6M285 160h2M60 198v2M110 198v2M160 198v2"/>
<path d="M177 194.5h108M177 191.5h108M177 187.5h108M177 181.5h108M182.5 186.3v.1M182.5 185.5v.1M184.7 183.6v.1M184.7 182.8v.1M194 182.7l.4 .1M194.4 182.2v1.5M194.4 183.6l-.4 .1M197 191.5v3"/>
<path d="M205 185.5l-.4-.1-.3 .3v.4l.2 .2h.5M205.7 185.5l.4-.1 .3 .3v.4l-.2 .2h-.5M205.7 184.9v1.5M210 198v2M217.7 193.2h1.2M219.5 193.8h.9M219.5 192.7l.5-.4v1.5M220.9 192.3h1l-.7 1.5M260 198v2M261 191.5v6.5M268.9 196.6h.8M269 195.5l.3-.4v1.5"/>
</g>
<path d="M205.9 190.4l.4 .6M206.6 187.9l-.4 .6-.3 .8" fill="none" stroke="#000080" stroke-width=".4"/>
<path d="M185.6 180.5l.2 .2" fill="none" stroke="#000080" stroke-width=".3"/>
<g font-size="2.8" fill="#000080">
<text x="178" y="190.9">Title:</text>
<text x="187.7" y="190.9">FRANK One</text>
<text x="207.4" y="190.9">(M1P2)</text>
</g>
<g font-size="2.1" fill="#000080">
<text x="178" y="169">Colored</text>
<text x="187.9" y="169">BOT -</text>
<text x="196.5" y="169">Page</text>
<text x="203.3" y="169">4/4</text>
<text x="178" y="178">https://github.com/xtremespb/frank</text>
<text x="178" y="184">Sheet:</text>
<text x="178" y="181.2">Mikhail</text>
<text x="186.2" y="184">Colored</text>
<text x="187.6" y="181.2">Matveev</text>
<text x="196.1" y="184">BOT</text>
<text x="178" y="186.7">File:</text>
<text x="184.1" y="186.7">frank_one.kicad_pcb</text>
<text x="178" y="196.9">KiCad</text>
<text x="178" y="194.1">Size:</text>
<text x="184.7" y="194.1">A4</text>
<text x="185.7" y="196.9">E.D.A.</text>
<text x="193.3" y="196.9">9.0.4</text>
<text x="200" y="194.1">Date:</text>
<text x="207" y="194.1">2025-09-17</text>
<text x="263" y="194.3">Rev:</text>
<text x="263" y="196.9">Id:</text>
<text x="267.1" y="196.9">/1</text>
<text x="269.4" y="194.3">1.01</text>
</g>
<g font-size="1.8" fill="#000080">
<text x="35" y="11.9">1</text>
<text x="85" y="11.9">2</text>
<text x="135" y="11.9">3</text>
<text x="185" y="11.9">4</text>
<text x="235" y="11.9">5</text>
<text x="285" y="11.9">6</text>
<text x="10.3" y="35.9">A</text>
<text x="285.4" y="35.9">A</text>
<text x="10.3" y="85.9">B</text>
<text x="285.3" y="85.9">B</text>
<text x="10.3" y="135.9">C</text>
<text x="285.3" y="135.9">C</text>
<text x="10.3" y="185.9">D</text>
<text x="285.3" y="185.9">D</text>
<text x="35" y="199.9">1</text>
<text x="85" y="199.9">2</text>
<text x="135" y="199.9">3</text>
<text x="185" y="199.9">4</text>
<text x="235" y="199.9">5</text>
<text x="285" y="199.9">6</text>
</g>
<g font-size="1.4" fill="#000080">
<text x="77.8" y="53.3" transform="rotate(90 77.8 53.3)">TP1TP2</text>
<text x="83.4" y="96.8" transform="rotate(90 83.4 96.8)">VGA AUDIO</text>
<text x="87.4" y="96.9" transform="rotate(90 87.4 96.9)">VGA AUDIO</text>
<text x="83.4" y="106" transform="rotate(90 83.4 106)">R</text>
<text x="87.4" y="106.1" transform="rotate(90 87.4 106.1)">L</text>
</g>
<g font-size="1" fill="#000080">
<text x="78" y="53.7" transform="rotate(90 78 53.7)">TP1</text>
<text x="78" y="56.4" transform="rotate(90 78 56.4)">TP2</text>
<text x="87.2" y="100.7" transform="rotate(90 87.2 100.7)">JP3</text>
</g>
<text font-size="1" fill="#626262" x="91.2" y="100.7" transform="rotate(90 91.2 100.7)">JP2</text>
<g font-size=".8" fill="#000080">
<text x="82.2" y="101.1">N/A</text>
<text x="82.2" y="103.8">AMP</text>
<text x="83.1" y="102.5">IN</text>
</g>
</svg>
